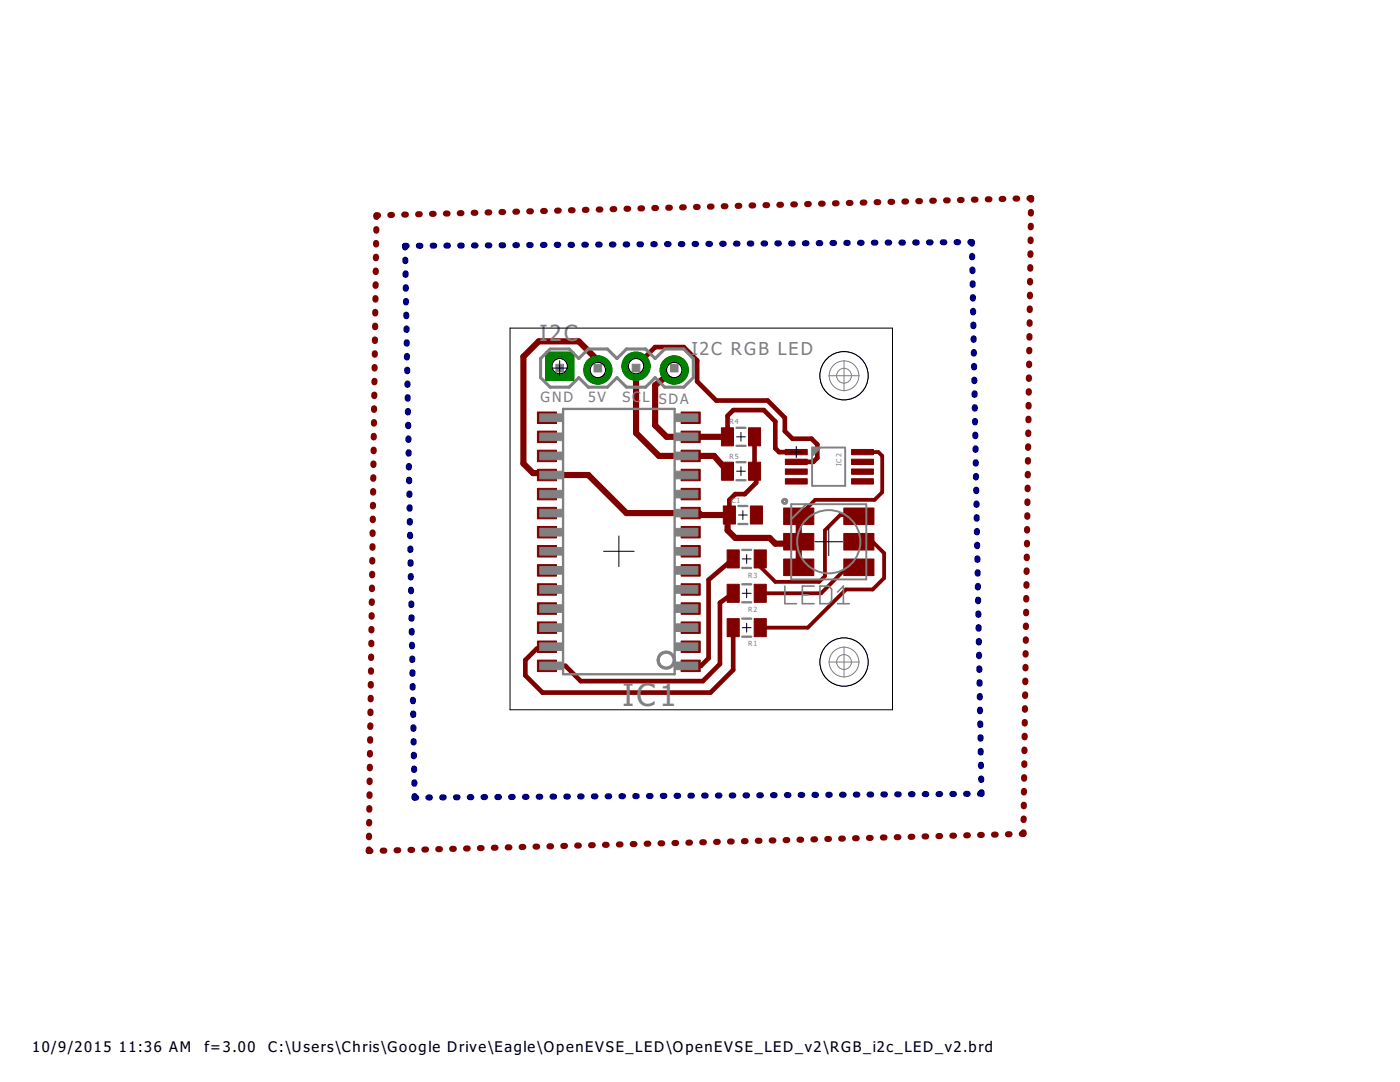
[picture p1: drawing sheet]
<svg xmlns="http://www.w3.org/2000/svg" width="279mm" height="216mm" viewBox="0 0 279 216" stroke-linecap="round" stroke-linejoin="round" font-family="sans-serif">
<g fill="none" stroke="#000080" stroke-width="1.2">
<path d="M80.9 51.8v.3M80.9 54.5v.4M81 57.3v.3M81.2 49.1h-.4l.1 .3M83.6 49h.3M86.3 49h.4M89.4 49h-.3M91.8 49h.4M94.6 49h.3M97.3 49h.4M100.1 48.9h.3M102.8 48.9h.4"/>
<path d="M105.6 48.9h.3M108.4 48.9h.3M111.1 48.9h.3M113.9 48.9h.3M116.6 48.8h.3M119.4 48.8h.3M122.1 48.8h.3M124.9 48.8h.3M127.6 48.7h.3M130.4 48.7h.3M133.1 48.7h.3M135.9 48.7h.3"/>
<path d="M138.6 48.7h.3M141.4 48.7h.3M144.1 48.6h.3M146.9 48.6h.3M149.6 48.6h.3M152.4 48.6h.3M155.1 48.6h.3M157.9 48.6h.3M160.6 48.5h.4M163.4 48.5h.3M166.1 48.5h.4M168.9 48.5h.3"/>
<path d="M171.6 48.5h.4M174.4 48.4h.3M177.1 48.4h.4M179.9 48.4h.3M182.6 48.4h.4M185.4 48.4h.3M188.2 48.3h.3M190.9 48.3h.3M193.7 48.3h.3v.3M194 51.1v.3M194.1 53.8v.3M194.1 56.5v.4"/>
<path d="M194.2 59.3v.3M81 60v.3M81.1 62.8v.3M81.1 65.5v.3M81.2 68.3v.3M81.2 71v.3M81.3 73.8v.3M81.3 76.5v.3M81.4 79.2v.4M194.2 62v.3M194.2 64.8l.1 .3M194.3 67.5v.3"/>
<path d="M194.4 70.3v.3M194.4 73v.3M194.4 75.8l.1 .3M194.5 78.5v.3M81.4 82v.3M81.4 84.8l.1 .2M81.5 87.5v.3M81.6 90.2v.3M81.6 93v.3M81.6 95.7l.1 .3M81.7 98.5v.3M194.5 81.2v.3"/>
<path d="M194.6 84v.3M194.6 86.7v.3M194.7 89.5v.3M194.7 92.2v.3M194.8 95v.3M194.8 97.7v.3M81.7 101.2v.3M81.8 103.9v.4M81.8 106.7l.1 .3M81.9 109.5v.2M81.9 112.2v.3M82 114.9v.3"/>
<path d="M82 117.7v.3M194.9 100.5v.3M194.9 103.2v.3M195 105.9v.3M195 108.7v.3M195.1 111.4v.3M195.1 114.2v.3M195.2 116.9v.3M195.2 119.7v.3M82.1 120.4v.3M82.1 123.2v.3M82.2 125.9v.3"/>
<path d="M82.2 128.7v.3M82.3 131.4v.3M82.3 134.1v.4M82.4 136.9v.3M82.4 139.6v.3M195.2 122.4l.1 .3M195.3 125.1v.4M195.3 127.9v.3M195.4 130.6v.3M195.4 133.4l.1 .3M195.5 136.1v.3M195.5 138.9v.3"/>
<path d="M82.5 142.4v.3M82.5 145.1v.3M82.5 147.9v.3M82.6 150.6v.3M82.6 153.4l.1 .2M82.7 156.1v.3M82.7 158.8v.4h.4M85.5 159.1h.3M88.2 159.1h.4M91 159.1h.3M93.7 159.1h.4M96.5 159h.3"/>
<path d="M99.6 159h-.3M102 159h.3M104.8 159h.3M107.5 159h.3M110.3 159h.3M113 158.9h.3M115.8 158.9h.3M118.5 158.9h.3M121.6 158.9h-.3M124 158.9h.3M126.8 158.9h.3M129.5 158.8h.3"/>
<path d="M132.3 158.8h.3M135 158.8h.3M137.8 158.8h.3M140.5 158.7h.3M143.6 158.7h-.3M146 158.7h.3M148.8 158.7h.3M151.5 158.7h.3M154.3 158.7h.3M157 158.6h.4M159.8 158.6h.3M162.5 158.6h.4"/>
<path d="M165.6 158.6h-.3M168 158.6h.4M170.8 158.6h.3M173.5 158.5h.4M176.3 158.5h.3M179 158.5h.4M181.8 158.5h.3M184.6 158.5h.3M187.6 158.4l-.3 .1M190.1 158.4h.3M192.8 158.4h.3M195.6 141.6v.3"/>
<path d="M195.6 144.4v.3M195.7 147.1v.3M195.7 149.8v.4M195.8 152.6v.3M195.8 155.3v.3M195.9 158.1v.3h-.3"/>
</g>
<path d="M108.9 70.3h5.6v5.6h-5.6z" fill="#008000" stroke="#008000" stroke-width=".2"/>
<circle cx="111.7" cy="73.1" r="1.52" fill="#fff" stroke="#000" stroke-width=".2"/>
<circle cx="119.3" cy="73.8" r="2.82" fill="#008000" stroke="#008000" stroke-width=".2"/>
<circle cx="119.3" cy="73.8" r="1.52" fill="#fff" stroke="#000" stroke-width=".2"/>
<circle cx="126.9" cy="73.1" r="2.82" fill="#008000" stroke="#008000" stroke-width=".2"/>
<circle cx="126.9" cy="73.1" r="1.52" fill="#fff" stroke="#000" stroke-width=".2"/>
<circle cx="134.6" cy="73.8" r="2.82" fill="#008000" stroke="#008000" stroke-width=".2"/>
<circle cx="134.6" cy="73.8" r="1.52" fill="#fff" stroke="#000" stroke-width=".2"/>
<g fill="#800000" stroke="#800000" stroke-width=".2">
<path d="M135.9 131.7h3.8v2.3h-3.8z"/>
<path d="M135.9 127.9h3.8v2.3h-3.8z"/>
<path d="M135.9 124.1h3.8v2.3h-3.8z"/>
<path d="M135.9 120.3h3.8v2.3h-3.8z"/>
<path d="M135.9 116.5h3.8v2.3h-3.8z"/>
<path d="M135.9 112.7h3.8v2.3h-3.8z"/>
<path d="M135.9 108.9h3.8v2.2h-3.8z"/>
<path d="M135.9 105.1h3.8v2.2h-3.8z"/>
<path d="M135.9 101.2h3.8v2.3h-3.8z"/>
<path d="M135.9 97.5h3.8v2.2h-3.8z"/>
<path d="M107.3 101.2h3.8v2.3h-3.8z"/>
<path d="M107.3 97.5h3.8v2.2h-3.8z"/>
<path d="M107.3 93.6h3.8v2.3h-3.8z"/>
<path d="M107.3 89.8h3.8v2.3h-3.8z"/>
<path d="M107.3 86h3.8v2.3h-3.8z"/>
<path d="M107.3 82.2h3.8v2.3h-3.8z"/>
<path d="M135.9 82.2h3.8v2.3h-3.8z"/>
<path d="M135.9 86h3.8v2.3h-3.8z"/>
<path d="M135.9 89.8h3.8v2.3h-3.8z"/>
<path d="M135.9 93.6h3.8v2.3h-3.8z"/>
<path d="M107.3 105.1h3.8v2.2h-3.8z"/>
<path d="M107.3 108.9h3.8v2.2h-3.8z"/>
<path d="M107.3 112.7h3.8v2.3h-3.8z"/>
<path d="M107.3 116.5h3.8v2.3h-3.8z"/>
<path d="M107.3 120.3h3.8v2.3h-3.8z"/>
<path d="M107.3 124.1h3.8v2.3h-3.8z"/>
<path d="M107.3 127.9h3.8v2.3h-3.8z"/>
<path d="M107.3 131.7h3.8v2.3h-3.8z"/>
<path d="M150.5 123.4h2.4v3.6h-2.4z"/>
<path d="M145.1 123.4h2.4v3.6h-2.4z"/>
<path d="M150.5 116.6h2.4v3.6h-2.4z"/>
<path d="M145.1 116.6h2.4v3.6h-2.4z"/>
<path d="M150.5 109.7h2.4v3.6h-2.4z"/>
<path d="M145.1 109.7h2.4v3.6h-2.4z"/>
<path d="M144 85.4h2.4v3.6h-2.4z"/>
<path d="M149.4 85.4h2.4v3.6h-2.4z"/>
<path d="M144 92.2h2.4v3.6h-2.4z"/>
<path d="M149.4 92.2h2.4v3.6h-2.4z"/>
<path d="M144.4 101h2.4v3.6h-2.4z"/>
<path d="M149.8 101h2.4v3.6h-2.4z"/>
<path d="M168.4 111.5h6v3.4h-6z"/>
<path d="M168.4 106.4h6v3.3h-6z"/>
<path d="M168.4 101.4h6v3.3h-6z"/>
<path d="M156.4 101.4h6v3.3h-6z"/>
<path d="M156.4 106.4h6v3.3h-6z"/>
<path d="M156.4 111.5h6v3.4h-6z"/>
<path d="M156.7 89.7h4.4v1h-4.4z"/>
<path d="M156.7 91.6h4.4v1.1h-4.4z"/>
<path d="M156.7 93.6h4.4v1h-4.4z"/>
<path d="M156.7 95.5h4.4v1.1h-4.4z"/>
<path d="M169.9 95.5h4.4v1.1h-4.4z"/>
<path d="M169.9 93.6h4.4v1h-4.4z"/>
<path d="M169.9 91.6h4.4v1.1h-4.4z"/>
<path d="M169.9 89.7h4.4v1h-4.4z"/>
</g>
<g fill="none" stroke="#800000" stroke-width="1.2">
<path d="M188.8 40h.3M191.9 39.9h-.3M194.4 39.8h.3M197.1 39.8h.4M200.2 39.7h-.3M202.7 39.6h.3M205.4 39.6l.4-.1v.4M74.9 59.5v.3M75 56.7v.3M75 54v.3M75 51.2v.3M75.1 48.5v.3"/>
<path d="M75.1 45.7v.3M75.5 43h-.4v.3M78.2 42.9h-.3M80.7 42.8h.3M83.8 42.7l-.4 .1M86.2 42.7h.4M89 42.6h.3M92.1 42.5h-.3M94.5 42.5h.4M97.6 42.4h-.3M100.1 42.3h.3M103.2 42.2h-.4"/>
<path d="M105.6 42.2h.4M108.4 42.1h.3M111.5 42h-.3M113.9 42h.4M117.1 41.9h-.4M119.5 41.8h.3M122.6 41.7h-.3M125 41.7h.4M128.1 41.6h-.3M130.6 41.5h.3M133.3 41.4h.4M136.5 41.4h-.4"/>
<path d="M138.9 41.3h.3M142 41.2h-.3M144.4 41.1h.4M147.6 41.1h-.4M150 41h.3M152.8 40.9h.3M155.9 40.9h-.4M158.3 40.8h.3M161.4 40.7h-.3M163.9 40.6h.3M167 40.6h-.4M169.4 40.5h.3"/>
<path d="M172.5 40.4h-.3M174.9 40.3h.4M177.7 40.3h.4M180.8 40.2h-.3M183.3 40.1h.3M186.4 40l-.4 .1M205.5 58.8v.3M205.6 56v.4M205.6 53.3v.3M205.7 50.5l-.1 .4M205.7 47.8v.3M205.7 45v.4"/>
<path d="M205.7 42.3v.3M74.7 78.7v.3M74.7 76v.3M74.8 73.2v.3M74.8 70.5v.3M74.8 67.7v.4M74.9 65v.3M74.9 62.2v.3M119.3 73.8v-1.9l-3.8-3.8h-8l-3 3.1v21.3l1.9 1.9h2.4l.4 .4h8.2l7.6 7.6h14.5l.4 .4M126.9 73.1v13.3l4.6 4.6h11l2.7 3M134.6 73.8l-3.9 3.1v8l2.3 2.3h12.2M205.3 78.1v.3"/>
<path d="M205.3 75.3v.3M205.4 72.6v.3M205.4 69.8v.3M205.4 67.1v.3M205.5 64.3v.3M205.5 61.6v.3M74.5 98v.3M74.5 95.2v.3M74.5 92.5v.3M74.6 89.7v.3M74.6 87v.3M74.6 84.2v.3"/>
<path d="M74.7 81.5v.3M205.1 97.3v.3M205.1 94.6v.3M205.1 91.8v.3M205.2 89v.4M205.2 86.3v.3M205.3 83.5v.4M205.3 80.8v.3M74.2 120v.3M74.2 117.2v.4M74.3 114.5v.3M74.3 111.7v.4"/>
<path d="M74.3 109v.3M74.4 106.2v.4M74.4 103.5v.3M74.4 100.7v.3M138.2 102.8h7.4l-.4 .3v2.7l1.5 1.5h6.9l1.1 1.2h4.2M159.4 103v10.2M204.8 119.3v.3M204.9 116.6v.3M204.9 113.8v.3M204.9 111.1v.3M205 108.3v.3M205 105.6v.3"/>
<path d="M205 102.8v.3M205 100.1v.3M74 139.2v.4M74 136.5v.3M74 133.8v.2M74.1 131v.3M74.1 128.2v.3M74.1 125.5v.3M74.2 122.7v.4M204.6 138.6v.3M204.6 135.8v.3M204.7 133.1v.3"/>
<path d="M204.7 130.3v.3M204.7 127.6v.3M204.7 124.8v.3M204.8 122.1v.3M73.7 158.5v.3M73.8 155.7v.4M73.8 153v.3M73.8 150.2v.4M73.9 147.5v.3M73.9 144.7v.4M73.9 142v.3M204.4 157.8l-.1 .3"/>
<path d="M204.4 155.1v.3M204.4 152.3v.3M204.4 149.6v.3M204.5 146.8v.3M204.5 144.1v.3M204.6 141.3v.3M73.6 169.5v.3h.3M73.6 166.8v.3M73.7 164v.3M73.7 161.2v.4M76.4 169.7h.3M79.5 169.7h-.4"/>
<path d="M81.9 169.6h.4M85 169.5h-.3M87.5 169.4h.3M90.2 169.4h.4M93.3 169.3h-.3M95.8 169.2h.3M98.9 169.1l-.3 .1M101.3 169.1h.4M104.4 169h-.3M106.9 168.9h.3M109.6 168.9h.4M112.8 168.8h-.4"/>
<path d="M115.2 168.7h.3M118.3 168.6l-.3 .1M120.7 168.6h.4M123.8 168.5h-.3M126.3 168.4h.3M129.4 168.3l-.3 .1M131.8 168.3h.4M134.6 168.2h.3M137.7 168.1h-.3M140.1 168.1h.4M143.3 168h-.4M145.7 167.9h.3"/>
<path d="M148.8 167.8l-.3 .1M151.2 167.8h.4M154 167.7h.3M157.1 167.6h-.3M159.6 167.6h.3M162.7 167.5h-.4M165.1 167.4h.3M168.2 167.3h-.3M170.6 167.3h.4M173.4 167.2h.4M176.2 167.1h.3M179 167h.3"/>
<path d="M182.1 167h-.4M184.5 166.9h.3M187.6 166.8h-.3M190.1 166.8h.3M193.2 166.7h-.4M195.6 166.6h.3M198.4 166.5h.3M201.5 166.5h-.4M204.3 166.1v.3h-.4M204.3 163.3v.3M204.3 160.6v.3"/>
</g>
<path d="M172.1 90.2h3.2l.8 .8v7.2l-1.6 1.5h-11.8l-3.3 3.3M137.8 102.4l.4 .4M171.4 113.2l-.6 .6h-2.4l-4.5 4.6h-12.2M171.4 108.1h2.8l2.2 2.3v4.9l-2.2 2.3h-5.4l-7.6 7.6h-9.5M171.4 103l-.2-.2h-3.5l-3.1 3v9.2l-1.1 1.1h-8.8l-3.7-3.8 .7-.8" fill="none" stroke="#800000" stroke-width=".76"/>
<path d="M126.9 73.1l3.8-3.8h5.8l2.6 2.6v4.2l3.8 3.8h10.3l3.4 3.5v2.6l1.6 1.5h3.8l1.1 1.2v2.7l-.8 .8h-3.4M145.2 87.2v-4.2l1.1-1.2h6.1l2.3 2.3v5.4l.8 .7h3.4M150.6 87.2v6.8h.3v2.3l-2.3 2.3h-1.9l-1.1 1.2v3M146.3 118.4l-2.6 1.9v12.2l-3.4 3.4h-24.4l-3.1-3h-3.6M146.3 111.5l-4.9 4.2v15.6l-1.5 1.6h-2.1M159.4 103v5l-.5 .5M146.3 125.2v8.5l-4.5 4.5h-33.5l-3.5-3.4v-3.1l2.3-2.3h1.7l.4-.3" fill="none" stroke="#800000" stroke-width=".93"/>
<path d="M108.9 70.3h5.6v5.6h-5.6z" fill="#008000" stroke="#008000" stroke-width=".2"/>
<circle cx="111.7" cy="73.1" r="1.52" fill="#fff" stroke="#000" stroke-width=".2"/>
<circle cx="119.3" cy="73.8" r="2.82" fill="#008000" stroke="#008000" stroke-width=".2"/>
<circle cx="119.3" cy="73.8" r="1.52" fill="#fff" stroke="#000" stroke-width=".2"/>
<circle cx="126.9" cy="73.1" r="2.82" fill="#008000" stroke="#008000" stroke-width=".2"/>
<circle cx="126.9" cy="73.1" r="1.52" fill="#fff" stroke="#000" stroke-width=".2"/>
<circle cx="134.6" cy="73.8" r="2.82" fill="#008000" stroke="#008000" stroke-width=".2"/>
<circle cx="134.6" cy="73.8" r="1.52" fill="#fff" stroke="#000" stroke-width=".2"/>
<path d="M109.8 69.6h3.8l1.9 1.9 1.9-1.9h3.8l1.9 1.9 1.9-1.9h3.8l1.9 1.9 2-1.9h3.8l1.9 1.9v3.9l-1.9 1.9h-3.8l-2-1.9-1.9 1.9h-3.8l-1.9-1.9-1.9 1.9h-3.8l-1.9-1.9-1.9 1.9h-3.8l-1.9-1.9v-3.9z" fill="none" stroke="#808080" stroke-width=".61"/>
<g fill="none" stroke="#808080" stroke-width=".47">
<path d="M112.4 81.6h22.2v52.9h-22.2zM147 85.4h1.8M147 89h1.8M147 92.2h1.8M147 95.8h1.8M147.4 101h1.8M147.4 104.6h1.8M148.1 116.6h1.8M148.1 113.3h1.8M148.1 109.7h1.8M148.1 127h1.8M148.1 123.4h1.8"/>
<path d="M148.1 120.2h1.8"/>
</g>
<g fill="#808080" stroke="#808080" stroke-width=".2">
<path d="M131.5 130.6a1.82 1.82 0 0 1 2.9 0 1.82 1.82 0 0 1-.9 2.8 1.82 1.82 0 0 1-2.4-1.7h.5a1.37 1.37 0 0 1 1.9-1.2 1.37 1.37 0 0 1 .3 2.3 1.37 1.37 0 0 1-2.2-.8v-.3h-.5z" fill-rule="evenodd"/>
<path d="M156.2 99.6a.62 .62 0 0 1 .9 .2 .62 .62 0 0 1-.4 .9 .62 .62 0 0 1-.7-.6h.4a.24 .24 0 0 1 .3-.3 .24 .24 0 0 1 .1 .4 .24 .24 0 0 1-.4-.1h-.4z" fill-rule="evenodd"/>
</g>
<g fill="none" stroke="#808080" stroke-width=".38">
<path d="M162.4 89.5v.7M163.6 89.3l-1.4 1.5v-.4l.9-.9h-.6l-.1 .2M168.7 89.3h-6.6v7.6h6.6v-7.4M157.9 100.6h15v15h-15zM160.9 100.6l-3 3"/>
<circle cx="165.4" cy="108.1" r="6.3"/>
</g>
<g fill="#808080" stroke="#808080" stroke-width=".2">
<path d="M133.8 72.7h1.5v1.5h-1.5z"/>
<path d="M126.2 72.7h1.5v1.5h-1.5z"/>
<path d="M118.6 72.7h1.5v1.5h-1.5z"/>
<path d="M110.9 72.7h1.6v1.5h-1.6z"/>
<path d="M134.7 132.1h4.6v1.5h-4.6z"/>
<path d="M134.7 128.3h4.6v1.5h-4.6z"/>
<path d="M134.7 124.5h4.6v1.5h-4.6z"/>
<path d="M134.7 120.7h4.6v1.5h-4.6z"/>
<path d="M134.7 116.9h4.6v1.5h-4.6z"/>
<path d="M134.7 113.1h4.6v1.5h-4.6z"/>
<path d="M134.7 109.2h4.6v1.6h-4.6z"/>
<path d="M134.7 105.4h4.6v1.6h-4.6z"/>
<path d="M134.7 101.6h4.6v1.5h-4.6z"/>
<path d="M134.7 97.8h4.6v1.6h-4.6z"/>
<path d="M134.7 94h4.6v1.5h-4.6z"/>
<path d="M134.7 90.2h4.6v1.5h-4.6z"/>
<path d="M134.7 86.4h4.6v1.5h-4.6z"/>
<path d="M134.7 82.6h4.6v1.5h-4.6z"/>
<path d="M107.7 82.6h4.6v1.5h-4.6z"/>
<path d="M107.7 86.4h4.6v1.5h-4.6z"/>
<path d="M107.7 90.2h4.6v1.5h-4.6z"/>
<path d="M107.7 94h4.6v1.5h-4.6z"/>
<path d="M107.7 97.8h4.6v1.6h-4.6z"/>
<path d="M107.7 101.6h4.6v1.5h-4.6z"/>
<path d="M107.7 105.4h4.6v1.6h-4.6z"/>
<path d="M107.7 109.2h4.6v1.6h-4.6z"/>
<path d="M107.7 113.1h4.6v1.5h-4.6z"/>
<path d="M107.7 116.9h4.6v1.5h-4.6z"/>
<path d="M107.7 120.7h4.6v1.5h-4.6z"/>
<path d="M107.7 124.5h4.6v1.5h-4.6z"/>
<path d="M107.7 128.3h4.6v1.5h-4.6z"/>
<path d="M107.7 132.1h4.6v1.5h-4.6z"/>
</g>
<path d="M156.6 116.9v3.6h2.4M160.1 118.7h1.2M162.5 116.9h-2.4v3.6h2.4M163.6 116.9h1.8l.6 .6v2.4l-.6 .6h-1.8zM167.2 118.1l1.1-1.2v3.6M167.2 120.5h2.3" fill="none" stroke="#808080" stroke-width=".32"/>
<g fill="none" stroke="#000" stroke-width=".2">
<path d="M101.8 65.5h76.3v76.1h-76.3zM110.2 73.4h3M111.7 72v2.9M147 87.2h1.8M147 94h1.8M147.9 86.3v1.7M147.9 93.1v1.8M157.8 90.2h2.2M158.9 89.1v2.2M120.5 110h6.1M123.5 107v6.1M147.4 102.8h1.7"/>
<path d="M148.1 118.4h1.8M148.1 111.5h1.8M148.3 101.9v1.8M149 110.7v1.7M149 117.5v1.8M162.6 108.1h5.6M165.4 105.3v5.6M148.1 125.2h1.8M149 124.4v1.7"/>
<circle cx="168.4" cy="75" r="4.8"/>
</g>
<circle cx="168.4" cy="75" r="4.8" fill="#fff" stroke="#000" stroke-width=".2"/>
<circle cx="168.4" cy="132.1" r="4.8" fill="none" stroke="#000" stroke-width=".2"/>
<circle cx="168.4" cy="132.1" r="4.8" fill="#fff" stroke="#000" stroke-width=".2"/>
<g fill="none" stroke="#808080" stroke-width=".2">
<path d="M165.4 75h6.1M168.4 71.9v6.1M165.4 132.1h6.1M168.4 129.1v6"/>
<circle cx="168.4" cy="75" r="2.96"/>
<circle cx="168.4" cy="75" r="1.48"/>
<circle cx="168.4" cy="132.1" r="2.96"/>
<circle cx="168.4" cy="132.1" r="1.48"/>
</g>
<text font-size="7.5" fill="#808080" x="124.2" y="140.9">IC1</text>
<text font-size="5.4" fill="#808080" x="107.7" y="68">I2C</text>
<text font-size="4.3" fill="#808080" x="138" y="70.8">I2C RGB LED</text>
<g font-size="3.5">
<text x="6.4" y="209.9">10/9/2015</text>
<text x="23.7" y="209.9">11:36 AM</text>
<text x="40.8" y="209.9">f=3.00</text>
<text x="53.5" y="209.9">C:\Users\Chris\Google Drive\Eagle\OpenEVSE_LED\OpenEVSE_LED_v2\RGB_i2c_LED_v2.brd</text>
</g>
<g font-size="3.4" fill="#808080">
<text x="107.9" y="80.3">GND</text>
<text x="117.4" y="80.3">5V</text>
<text x="124.3" y="80.3">SC</text>
<text x="128.2" y="80.3">L</text>
<text x="131.5" y="80.7">SDA</text>
</g>
<g font-size="1.7" fill="#808080">
<text x="145.6" y="84.7">R4</text>
<text x="145.6" y="91.5">R5</text>
<text x="168" y="93" transform="rotate(-90 168 93)">IC2</text>
<text x="146" y="100.3">C1</text>
<text x="149.3" y="115.2">R3</text>
<text x="149.3" y="122.1">R2</text>
<text x="149.3" y="129">R1</text>
</g>
</svg>
